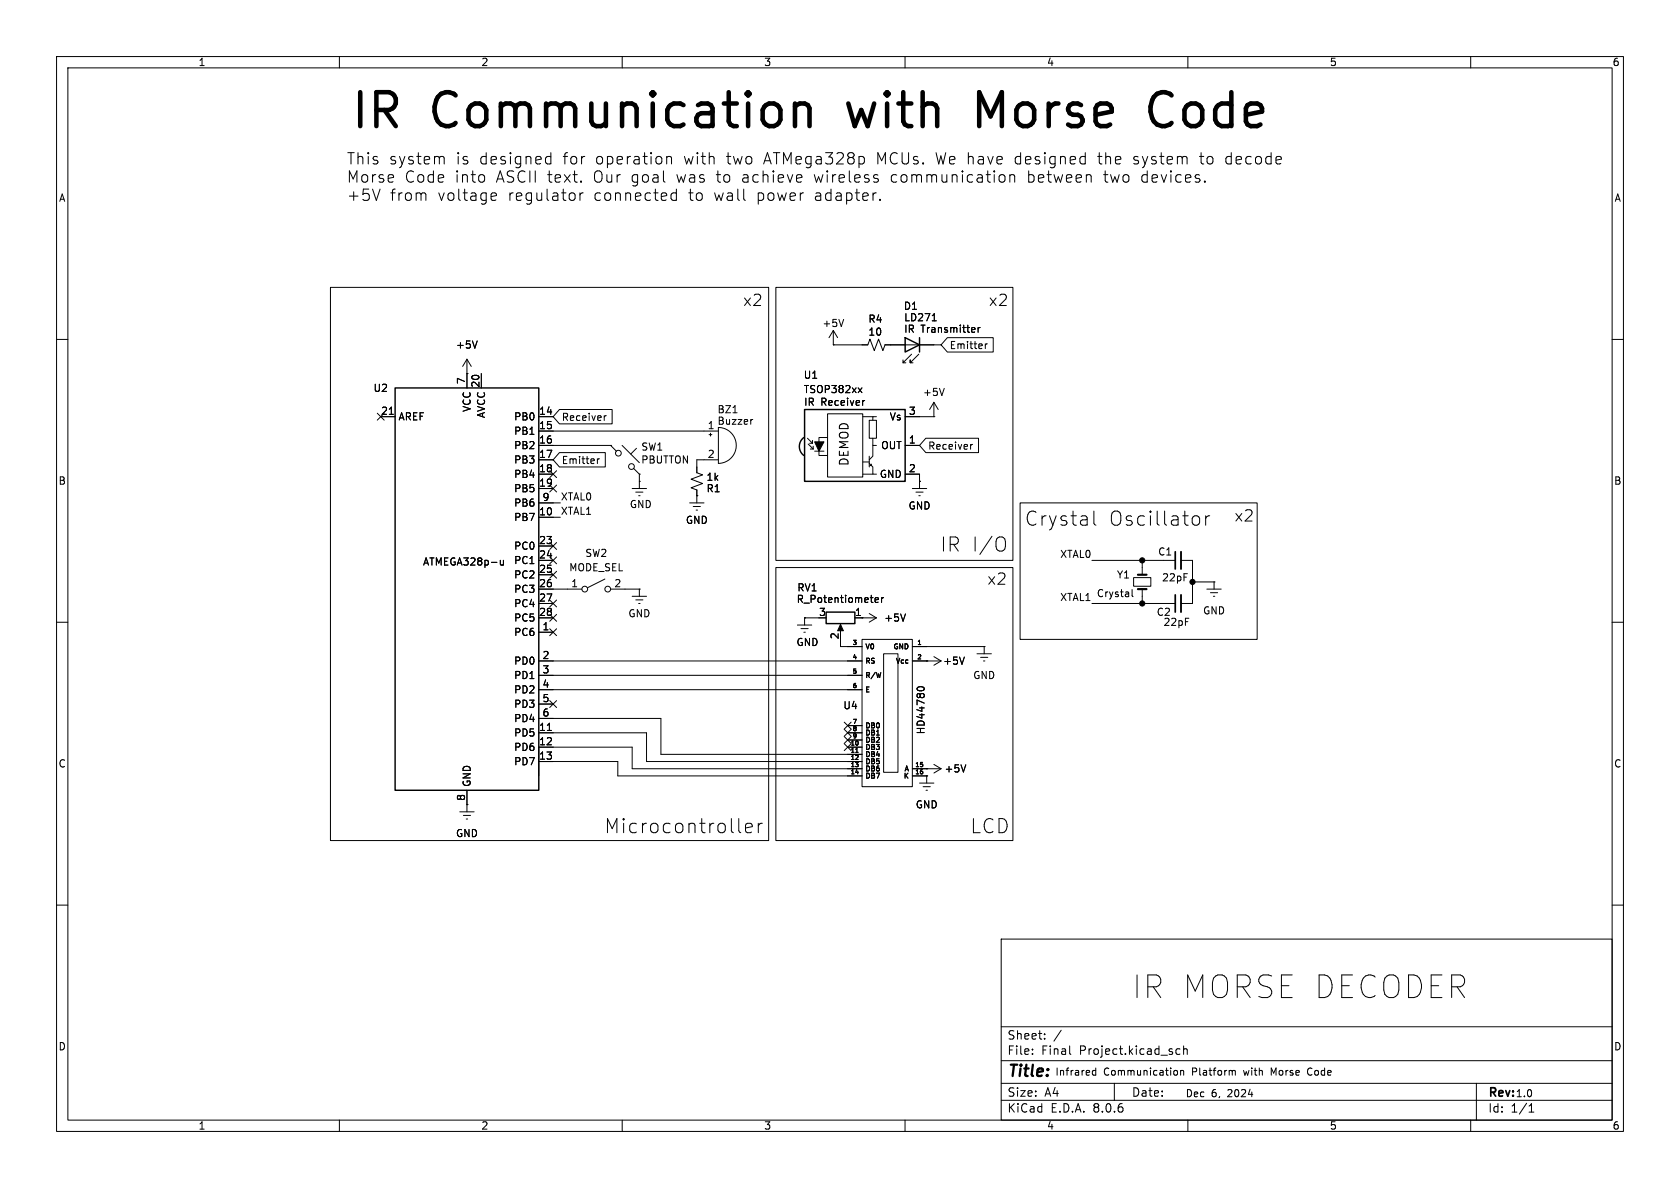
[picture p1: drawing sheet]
<svg xmlns="http://www.w3.org/2000/svg" width="297mm" height="210mm" viewBox="0 0 297 210" stroke-linecap="round" stroke-linejoin="round" font-family="sans-serif">
<g fill="none" stroke="#000" stroke-width=".18">
<path d="M10 10h277v190h-277zM12 12h273v186h-273zM60 10v2M110 10v2M160 10v2M210 10v2M260 10v2M67.2 33.4l-.7 2M75.2 34.2l.1 1.2M78.2 27.7l.3 .2v1.1M87.1 34.1l.6 .1 .1 .4-1 .2M87.7 35.3l-.6 .1"/>
<path d="M96.8 27.7h.6M97.4 27v2M97.4 28.9l-.6 .1M102.5 34.1v1.3M102.7 32l.1 .1-.1 .1M103.1 34.1a.51 .51 0 0 0-.6 .4M117.9 27.8a.5 .5 0 0 1 .8 .1v1.1M117.9 27.7v1.3M119.6 34.2l-.6-.1-.4 .4v.5l.2 .3 .2 .1 .6-.1M119.6 33.4v2M152.7 27.8l.1 .2-.1 .8M155 31.5l.3 .3-.1 .3-.2 .1"/>
<path d="M155 30.9l.2 .1M155.6 35.2l.1 .1-.1 .1M155.6 35.2l-.1 .1 .1 .1M155.6 35.2v.2M177 30.9a.54 .54 0 0 1 .7 .4v.5a.54 .54 0 0 1-.7 .4M178.5 30.9v1.3M178.8 30.9l-.3 .2M179.1 30.9l.3 .3v1M191.7 27.7h.2M191.9 27v2M191.9 28.9l-.2 .1M10 60h2"/>
<path d="M58.4 50.8h77.5v97.8h-77.5zM137.2 50.8h41.9v48.3h-41.9zM147.3 58.4l-.7 1.3M147.3 58.4v2.6M147.3 58.4l.8 1.3M149.1 56.5l-.4 1.2M164.8 56.7h.7M167.5 59.7h8.1v2.5h-8.1l-1.1-1.2zM172.3 58l.1 .2-.6 .1M172.9 57.9v.8M173.3 57.9l-.4 .2M285 60h2"/>
<path d="M66.7 73.1l1.2 1.2M67.3 73.7h2.5M67.9 73.1l-1.2 1.2M68.8 73.2h.7M82.5 66h.1M82.5 63.5v5.1M82.5 63.5l-.7 1.3M82.5 63.5l.8 1.3M84.4 60.3l-.5 1.2M85.1 66v2.6M95.2 73.7h2.6M95.2 76.2h31.8"/>
<path d="M95.2 78.7h12.7M98.9 72.4h9.3v2.5h-9.3l-1.1-1.2zM106.8 73.5v.8M107.2 73.5l-.4 .2M107.9 78.7l1.1 1.1M107.9 78.7h.1M110 78.7l3 3.1M112.5 79.2l-1 1.1M125.3 76.8h.6M125.6 76.6v.5M127 75.6a3.2 3.2 0 0 1 3.2 3.1 3.2 3.2 0 0 1-3.2 3.2zM129.6 73h.7"/>
<path d="M133.1 74.2h-.3M142.7 77.5l.9 .9M142.9 78.5l.9 .9M143.1 78.4h.5M143.3 79.4h.5M143.6 77.9v.5M143.8 78.9v.5M144 79.8h1.7M146.3 73.2h6.2v11.1h-6.2zM146.3 77.3h-1.5v3.2h1.5M147.3 61h.1M147.3 61h6.1l.4-1.1 .8 2.1 .7-2.1 .8 2.1 .4-1h9.9"/>
<path d="M151.7 68.6l.7 .8M152.4 68.6l-.7 .8M152.5 73.7h1.8M152.9 70.8l-.3 .1M153.7 74.3h1.2v3.2h-1.2zM154.3 77.5v1.2M154.9 73.7h-.6v.6M154.9 78.7h-.6v1.9l-.6 .7M159.6 64.1h.5M160 73.7h5.1M160 78.7h2.6M161.2 62.6l-1.6 1.5v-.5"/>
<path d="M162.4 62.6l-1.5 1.5v-.5v.5h.5M163.7 77.5h9.3v2.5h-9.3l-1.1-1.3zM165.1 73.7h.1M165.1 71.1l-.8 1.3M165.1 71.1v2.6M165.1 71.1l.8 1.3M166.9 68.7l-.4 1.2M171.6 78.6v.8M172 78.6l-.4 .2M174.2 60.8v.8M174.6 60.8l-.4 .2M88.5 99v.8l.3 .1 .2-.1"/>
<path d="M89 99v.9M95.2 86.4h2.6M95.2 91.4h3.9M95.2 81.3h2.6M95.2 83.8h2.6M95.2 96.5h2.6M95.2 99.1h2.6M95.2 88.9h3.9M97.2 83.2l1.2 1.2M97.2 95.9l1.2 1.2M97.2 98.5l1.2 1.2M97.2 85.8l1.2 1.2"/>
<path d="M98.4 83.2l-1.2 1.2M98.4 95.9l-1.2 1.2M98.4 98.5l-1.2 1.2M98.4 85.8l-1.2 1.2M98.9 80h8.1v2.6h-8.1l-1.1-1.3zM105.6 81.1v.9M106 81.1l-.4 .2M111.8 86.4h2.5M112 82.8l1 1M112.4 87h1.3M112.9 87.6h.3M113 85.1h.1"/>
<path d="M113 83.8h.1M113 83.8v2.6M121.9 88.9h2.6M122.6 89.5h1.2M123.1 90.2h.2M123.2 87.6h.1M127 81.3h-3.8v2.3l1 .3-2 .8 2 .8-2 .7 1 .4v2.3M152.5 83.8h1.8M152.5 81.7h1.2M153.7 81.9l.6 .7v1.2h.6M153.7 80.6v2M154.1 82v.3h-.3"/>
<path d="M160 83.8h2.6v2.6M161.3 86.4h2.5M161.9 87h1.3M162.4 87.6h.3M162.6 85.1h.1M177.4 95a1.78 1.78 0 0 1 0 2.3M180.3 88.9h41.9v24.1h-41.9zM193 99.1h14.8M193.4 90.3v2.2l.3 .3M201.9 99.1v2.5M208.8 99.1h2v7.6h-2M211.6 91.2l.5 .5v.7l-.5 .4"/>
<path d="M213.1 91.2v1.6M213.9 91.2a.64 .64 0 0 0-.8 .5M10 110h2M95.2 104.1h7.7M95.2 116.8h57.2M95.2 119.4h57.2M95.2 109.2h2.6M95.2 111.8h2.6M95.2 101.6h2.6M95.2 106.7h2.6M97.2 111.2l1.2 1.2M97.2 108.6l1.2 1.2"/>
<path d="M97.2 106.1l1.2 1.2M97.2 101l1.2 1.2M98.4 111.2l-1.2 1.2M98.4 108.6l-1.2 1.2M98.4 106.1l-1.2 1.2M98.4 101l-1.2 1.2M106.9 102.4l-3 1.5M107.9 104.1h5.1M111.8 105.4h2.5M112.4 106h1.3M112.9 106.7h.3M113 104.1h.1"/>
<path d="M113 104.1v1.3M137.2 100.3h41.9v48.3h-41.9zM141 110.5h2.5M141.6 111.1h1.3M142.1 111.8h.3M142.2 109.2h.1M142.2 109.2h2.6M142.2 109.2v1.3M148.6 113v1.3h3.8M148.6 110.7v1.1M151.1 109.2h3.8M152.4 113h8.9v26.1h-8.9z"/>
<path d="M152.4 109.2h.1M153.7 108.5l1.2 .7M154.7 106.1l.6-.1-.1-.3h-.3l-.2 .1 .1 .6h.4M154.9 109.2l-1.2 .8M155.8 105.7v.8M156.2 115.6h2.5v20.9h-2.5zM156.2 105.7l-.4 .2M160.1 108.5l-.5 1.3M161.3 114.3h12.7M161.3 116.8h5.1M163.8 116.8h.1M165.1 116.1l1.3 .7"/>
<path d="M166.4 116.8l-1.3 .8M170.5 116.1l-.4 1.3M172.7 115.6h2.6M173.4 116.2h1.2M173.9 116.8h.2M174 114.3h.1M174 114.3v1.3M193 106.7h14.8M200.1 104.2v1.1l.2 .2M200.4 102.1h3.1v1.5h-3.1zM201.9 104.1v2.6M210.8 102.9h3.8"/>
<path d="M213.4 104.1h2.5M214 104.8h1.3M214.5 105.4h.3M214.6 102.9h.1M214.6 102.9v1.2M285 110h2M82.5 139.7v3.8M95.2 127h21.6v6.4h35.6M95.2 134.6h14v2.6h43.2M95.2 129.5h19.1v5.1h38.1M95.2 121.9h57.2M95.2 124.5h2.6"/>
<path d="M96.8 129.1h.7M97.2 123.9l1.2 1.2M98.4 123.9l-1.2 1.2M149.3 130.2l1.2 1.2M149.3 127.7l1.2 1.2M149.3 128.9l1.2 1.2M149.3 131.5l1.2 1.2M149.9 132.1h2.5M149.9 128.3h2.5M149.9 129.5h2.5M149.9 130.8h2.5M150.5 130.2l-1.2 1.2"/>
<path d="M150.5 127.7l-1.2 1.2M150.5 128.9l-1.2 1.2M150.5 131.5l-1.2 1.2M151.3 133h.4M152.4 135.9h-40.6v-3.8h-16.6v5.1M161.3 135.9h5.1M161.3 137.2h2.5M162.2 121.9l-.1-.1a.68 .68 0 0 1 .7-.4 .68 .68 0 0 1 .6 .4l-.1 .1M162.6 138.4h2.5M163.2 139.1h1.3M163.7 139.7h.3M163.8 137.2h.1"/>
<path d="M163.8 135.9h.1M163.8 137.2v1.2M165.1 135.1l1.3 .8M166.4 135.9l-1.3 .8M170.7 135.2l-.4 1.3M10 160h2M81.3 143.5h2.5M81.9 144.1h1.3M82.4 144.8h.3M82.5 142.2h.1M130.7 147.1l.3 .1M131.8 146.4l1.2-.3-.1-.4-.7-.2-.4 .4v.9l.1 .3 .3 .1 .7-.1"/>
<path d="M134.1 145.5v1.7M134.8 145.5a.64 .64 0 0 0-.7 .5M285 160h2M177 166h108v32h-108zM60 198v2M110 198v2M160 198v2M177 194.5h108M177 191.5h108M177 187.5h108M177 181.5h108M182.5 186.3v.1"/>
<path d="M182.5 185.5v.1M184.7 183.6v.1M184.7 182.8v.1M187.6 182.1l-1.3 2M189.2 186.3l.1 .1M193.7 188.8v1.3M193.7 189.3l-.3-.1-.3 .3 .1 .5h.5M197 191.5v3M207.7 189.2l.4 .1 .1 .2-.1 .4-.4 .2M208.6 185.5l-.4-.1-.3 .3v.4l.1 .2h.6M208.7 189.3l.2-.1 .3 .1 .1 .8M208.7 189.2v.9"/>
<path d="M209.2 185.5l.3-.1 .3 .1 .1 .9M209.2 184.9v1.5M210 198v2M217.9 189.3h.4l.1 .8M231.4 188.9l-.2 .4 .2 .7M260 198v2M261 191.5v6.5M270.3 196.6h.9M270.3 195.5l.4-.4v1.5"/>
<circle cx="109.3" cy="80.1" r=".51"/>
<circle cx="111.6" cy="82.5" r=".51"/>
<circle cx="103.4" cy="104.1" r=".51"/>
<circle cx="107.4" cy="104.1" r=".51"/>
</g>
<g fill="#000" stroke="#000" stroke-width=".18">
<path d="M144 78.1h1.7l-.9 1.7zM148.6 110.4l.5 1.1h-1z"/>
<circle cx="201.9" cy="99.1" r=".46"/>
<circle cx="201.9" cy="106.7" r=".46"/>
<circle cx="210.8" cy="102.9" r=".46"/>
</g>
<path d="M160 59.7l2.6 1.3-2.6 1.2zM162.6 59.7v2.5M69.8 68.6h25.4v71.1h-25.4zM142.1 77.3a1.97 1.97 0 0 0 0 3.2M142.2 72.4h17.8v12.7h-17.8zM146 108.2h5.1v2h-5.1z" fill="none" stroke="#000" stroke-width=".25"/>
<path d="M208.8 97.5v3.1M208.8 105.2v3" fill="none" stroke="#000" stroke-width=".33"/>
<path d="M207.8 97.5v3.1M207.8 105.2v3" fill="none" stroke="#000" stroke-width=".3"/>
<path d="M201.2 104.1h1.5M201.2 101.6h1.5" fill="none" stroke="#000" stroke-width=".38"/>
<path d="M141.4 18.3h.9l.5 .3 .3 .6v3.1M204 17.2a4.2 4.2 0 0 0 0 4.2" fill="none" stroke="#000" stroke-width=".8"/>
<g font-size="8.4">
<text x="61.7" y="23.8">IR</text>
<text x="76.3" y="23.8">Communication</text>
<text x="150.9" y="23.8">with</text>
<text x="174.7" y="23.8">Morse</text>
<text x="206.5" y="23.8">Code</text>
</g>
<text font-size="5.6" x="200.2" y="176.7">IR MORSE DECODER</text>
<g font-size="3.5">
<text x="181.1" y="93.2">Crystal</text>
<text x="196" y="93.2">Oscillator</text>
<text x="166.2" y="97.7">IR I/O</text>
<text x="106.8" y="147.5">Microcontroller</text>
<text x="171.5" y="147.5">LCD</text>
</g>
<g font-size="2.8">
<text x="61.2" y="29.4">This</text>
<text x="68.7" y="29.4">system</text>
<text x="80.5" y="29.4">is</text>
<text x="84.7" y="29.4">designed</text>
<text x="99.5" y="29.4">for</text>
<text x="105.3" y="29.4">operation</text>
<text x="121" y="29.4">with</text>
<text x="128.5" y="29.4">two</text>
<text x="135.2" y="29.4">ATMega328p</text>
<text x="155.1" y="29.4">MCUs.</text>
<text x="165.7" y="29.4">We have</text>
<text x="179.7" y="29.4">designed</text>
<text x="194.5" y="29.4">the</text>
<text x="200.8" y="29.4">system</text>
<text x="212.6" y="29.4">to</text>
<text x="217.2" y="29.4">decode</text>
<text x="61.2" y="32.6">Morse</text>
<text x="61.2" y="35.8">+5V</text>
<text x="68.9" y="35.8">from</text>
<text x="71.4" y="32.6">Code</text>
<text x="77.3" y="35.8">voltage</text>
<text x="80.4" y="32.6">into</text>
<text x="87.6" y="32.6">ASCII text.</text>
<text x="89.7" y="35.8">regulator</text>
<text x="104.9" y="32.6">Our</text>
<text x="104.9" y="35.8">connected</text>
<text x="111.6" y="32.6">goal</text>
<text x="119.7" y="32.6">was</text>
<text x="121.8" y="35.8">to</text>
<text x="126.3" y="35.8">wall</text>
<text x="126.8" y="32.6">to</text>
<text x="131.3" y="32.6">achieve</text>
<text x="133.9" y="35.8">power</text>
<text x="144.1" y="35.8">adapter.</text>
<text x="144.1" y="32.6">wireless</text>
<text x="157.7" y="32.6">communication</text>
<text x="182" y="32.6">between</text>
<text x="195.6" y="32.6">two</text>
<text x="202.2" y="32.6">devices.</text>
<text x="131.3" y="54.3">x2</text>
<text x="174.7" y="54.3">x2</text>
<text x="218.2" y="92.4">x2</text>
<text x="174.5" y="103.6">x2</text>
<text x="178" y="190.9">Title:</text>
</g>
<g font-size="2.1">
<text x="150.3" y="82.5" transform="rotate(-90 150.3 82.5)">DEMOD</text>
<text x="178" y="184">Sheet:</text>
<text x="178" y="186.7">File:</text>
<text x="184.1" y="186.7">Final</text>
<text x="190.9" y="186.7">Project.kicad_sch</text>
<text x="178" y="196.9">KiCad</text>
<text x="178" y="194.1">Size:</text>
<text x="184.7" y="194.1">A4</text>
<text x="185.7" y="196.9">E.D.A.</text>
<text x="193.3" y="196.9">8.0.6</text>
<text x="200" y="194.1">Date:</text>
<text x="263" y="194.3">Rev:</text>
<text x="263" y="196.9">Id:</text>
<text x="267.1" y="196.9">1/1</text>
</g>
<g font-size="1.8">
<text x="35" y="11.9">1</text>
<text x="85" y="11.9">2</text>
<text x="135" y="11.9">3</text>
<text x="185" y="11.9">4</text>
<text x="235" y="11.9">5</text>
<text x="285" y="11.9">6</text>
<text x="10.3" y="35.9">A</text>
<text x="285.3" y="35.9">A</text>
<text x="145.3" y="58">+5V</text>
<text x="153.4" y="57.3">R4</text>
<text x="153.4" y="59.5">10</text>
<text x="159.7" y="55">D1</text>
<text x="159.7" y="57">LD271</text>
<text x="159.7" y="59">IR</text>
<text x="162.8" y="59">Transmitter</text>
<text x="80.5" y="61.8">+5V</text>
<text x="167.8" y="61.9">Emitter</text>
<text x="65.9" y="69.5">U2</text>
<text x="82.3" y="68" transform="rotate(-90 82.3 68)">7</text>
<text x="84.8" y="68.6" transform="rotate(-90 84.8 68.6)">20</text>
<text x="142" y="69.7">TSOP382xx</text>
<text x="142" y="67.2">U1</text>
<text x="142.1" y="71.9">IR</text>
<text x="145.1" y="71.9">Receiver</text>
<text x="163.1" y="70.2">+5V</text>
<text x="67.3" y="73.4">21</text>
<text x="70.4" y="74.5">AREF</text>
<text x="83.4" y="72.9" transform="rotate(-90 83.4 72.9)">VCC</text>
<text x="86" y="74" transform="rotate(-90 86 74)">AVCC</text>
<text x="90.8" y="74.5">PB0</text>
<text x="90.8" y="77.1">PB1</text>
<text x="95.2" y="73.4">14</text>
<text x="95.2" y="75.9">15</text>
<text x="99.2" y="74.6">Receiver</text>
<text x="125" y="75.9">1</text>
<text x="126.8" y="73.3">BZ1</text>
<text x="126.8" y="75.3">Buzzer</text>
<text x="157.2" y="74.5">Vs</text>
<text x="160.6" y="73.4">3</text>
<text x="90.8" y="79.6">PB2</text>
<text x="90.8" y="82.1">PB3</text>
<text x="95.2" y="78.5">16</text>
<text x="95.2" y="81">17</text>
<text x="95.2" y="83.6">18</text>
<text x="99.2" y="82.2">Emitter</text>
<text x="113.3" y="82.1">PBUTTON</text>
<text x="113.3" y="79.9">SW1</text>
<text x="125" y="81">2</text>
<text x="155.7" y="79.6">OUT</text>
<text x="160.6" y="78.5">1</text>
<text x="160.6" y="83.6">2</text>
<text x="164" y="79.7">Receiver</text>
<text x="10.3" y="85.9">B</text>
<text x="90.8" y="84.7">PB4</text>
<text x="90.8" y="87.2">PB5</text>
<text x="90.8" y="89.8">PB6</text>
<text x="95.2" y="86.1">19</text>
<text x="95.8" y="88.6">9</text>
<text x="99.1" y="88.6">XTAL0</text>
<text x="124.8" y="85.2">1k</text>
<text x="124.8" y="87.2">R1</text>
<text x="155.4" y="84.7">GND</text>
<text x="285.3" y="85.9">B</text>
<text x="90.8" y="92.3">PB7</text>
<text x="95.2" y="91.2">10</text>
<text x="99.1" y="91.1">XTAL1</text>
<text x="111.2" y="90">GND</text>
<text x="121.2" y="92.8">GND</text>
<text x="160.5" y="90.3">GND</text>
<text x="74.7" y="100.2">ATMEGA328p-u</text>
<text x="90.8" y="97.4">PC0</text>
<text x="90.8" y="99.9">PC1</text>
<text x="95.2" y="96.3">23</text>
<text x="95.2" y="98.8">24</text>
<text x="95.2" y="101.3">25</text>
<text x="100.5" y="101.2">MODE_SEL</text>
<text x="103.4" y="98.7">SW2</text>
<text x="187.3" y="98.7">XTAL0</text>
<text x="204.7" y="98.4">C1</text>
<text x="90.8" y="102.5">PC2</text>
<text x="90.8" y="105">PC3</text>
<text x="90.8" y="107.5">PC4</text>
<text x="95.2" y="103.9">26</text>
<text x="95.2" y="106.4">27</text>
<text x="100.9" y="103.9">1</text>
<text x="108.5" y="103.9">2</text>
<text x="140.7" y="106.8">R_Potentiometer</text>
<text x="140.9" y="104.7">RV1</text>
<text x="187.3" y="106.3">XTAL1</text>
<text x="193.8" y="105.8">Crystal</text>
<text x="197.4" y="102.5">Y1</text>
<text x="205.3" y="103">22pF</text>
<text x="90.8" y="112.6">PC6</text>
<text x="90.8" y="110.1">PC5</text>
<text x="95.2" y="109">28</text>
<text x="95.8" y="111.5">1</text>
<text x="111" y="109.3">GND</text>
<text x="144.7" y="109">3</text>
<text x="148.3" y="113.1" transform="rotate(-90 148.3 113.1)">2</text>
<text x="151.1" y="109">1</text>
<text x="156.2" y="110.1">+5V</text>
<text x="204.4" y="109.1">C2</text>
<text x="205.6" y="110.8">22pF</text>
<text x="212.6" y="108.8">GND</text>
<text x="90.8" y="117.7">PD0</text>
<text x="95.8" y="116.6">2</text>
<text x="95.8" y="119.1">3</text>
<text x="140.7" y="114.4">GND</text>
<text x="166.6" y="117.7">+5V</text>
<text x="90.8" y="120.2">PD1</text>
<text x="90.8" y="122.8">PD2</text>
<text x="90.8" y="125.3">PD3</text>
<text x="95.8" y="121.7">4</text>
<text x="95.8" y="124.2">5</text>
<text x="149" y="125.6">U4</text>
<text x="172" y="120.2">GND</text>
<text x="90.8" y="130.4">PD5</text>
<text x="90.8" y="127.9">PD4</text>
<text x="95.2" y="129.3">11</text>
<text x="95.2" y="131.8">12</text>
<text x="95.8" y="126.7">6</text>
<text x="163.7" y="129.9" transform="rotate(-90 163.7 129.9)">HD44780</text>
<text x="10.3" y="135.9">C</text>
<text x="90.8" y="132.9">PD6</text>
<text x="90.8" y="135.5">PD7</text>
<text x="95.2" y="134.4">13</text>
<text x="166.9" y="136.8">+5V</text>
<text x="285.3" y="135.9">C</text>
<text x="82.3" y="141.7" transform="rotate(-90 82.3 141.7)">8</text>
<text x="83.4" y="139.2" transform="rotate(-90 83.4 139.2)">GND</text>
<text x="161.8" y="143.1">GND</text>
<text x="80.5" y="148.2">GND</text>
<text x="10.3" y="185.9">D</text>
<text x="285.3" y="185.9">D</text>
<text x="186.5" y="190.4">Infrared</text>
<text x="195.1" y="190.4">Communication</text>
<text x="210.8" y="190.4">Platform</text>
<text x="220.2" y="190.4">with</text>
<text x="225.2" y="190.4">Morse</text>
<text x="231.8" y="190.4">Code</text>
<text x="209.5" y="194.2">Dec</text>
<text x="214.1" y="194.2">6,</text>
<text x="217.1" y="194.2">2024</text>
<text x="267.9" y="194.2">1.0</text>
<text x="35" y="199.9">1</text>
<text x="85" y="199.9">2</text>
<text x="135" y="199.9">3</text>
<text x="185" y="199.9">4</text>
<text x="235" y="199.9">5</text>
<text x="285" y="199.9">6</text>
</g>
<g font-size="1.2">
<text x="152.9" y="115">V0</text>
<text x="152.9" y="117.5">RS</text>
<text x="157.8" y="115">GND</text>
<text x="158.2" y="117.5">Vcc</text>
<text x="152.9" y="120.1">R/W</text>
<text x="152.9" y="122.6">E</text>
<text x="152.9" y="128.9">DB0</text>
<text x="152.9" y="130.2">DB1</text>
<text x="152.9" y="131.5">DB2</text>
<text x="152.9" y="132.8">DB3</text>
<text x="152.9" y="134">DB4</text>
<text x="152.9" y="135.3">DB5</text>
<text x="152.9" y="136.6">DB6</text>
<text x="152.9" y="137.8">DB7</text>
<text x="159.6" y="137.8">K</text>
<text x="159.7" y="136.6">A</text>
</g>
<g font-size="1.1">
<text x="150.6" y="114">3</text>
<text x="150.6" y="116.6">4</text>
<text x="150.6" y="119.1">5</text>
<text x="162" y="114">1</text>
<text x="162" y="116.6">2</text>
<text x="150.6" y="121.7">6</text>
<text x="150.3" y="131.8">10</text>
<text x="150.6" y="128">7</text>
<text x="150.6" y="129.3">8</text>
<text x="150.6" y="130.6">9</text>
<text x="150.3" y="133.1">11</text>
<text x="150.3" y="134.4">12</text>
<text x="150.3" y="135.6">13</text>
<text x="150.3" y="136.9">14</text>
<text x="161.7" y="135.6">15</text>
<text x="161.7" y="136.9">16</text>
</g>
</svg>
